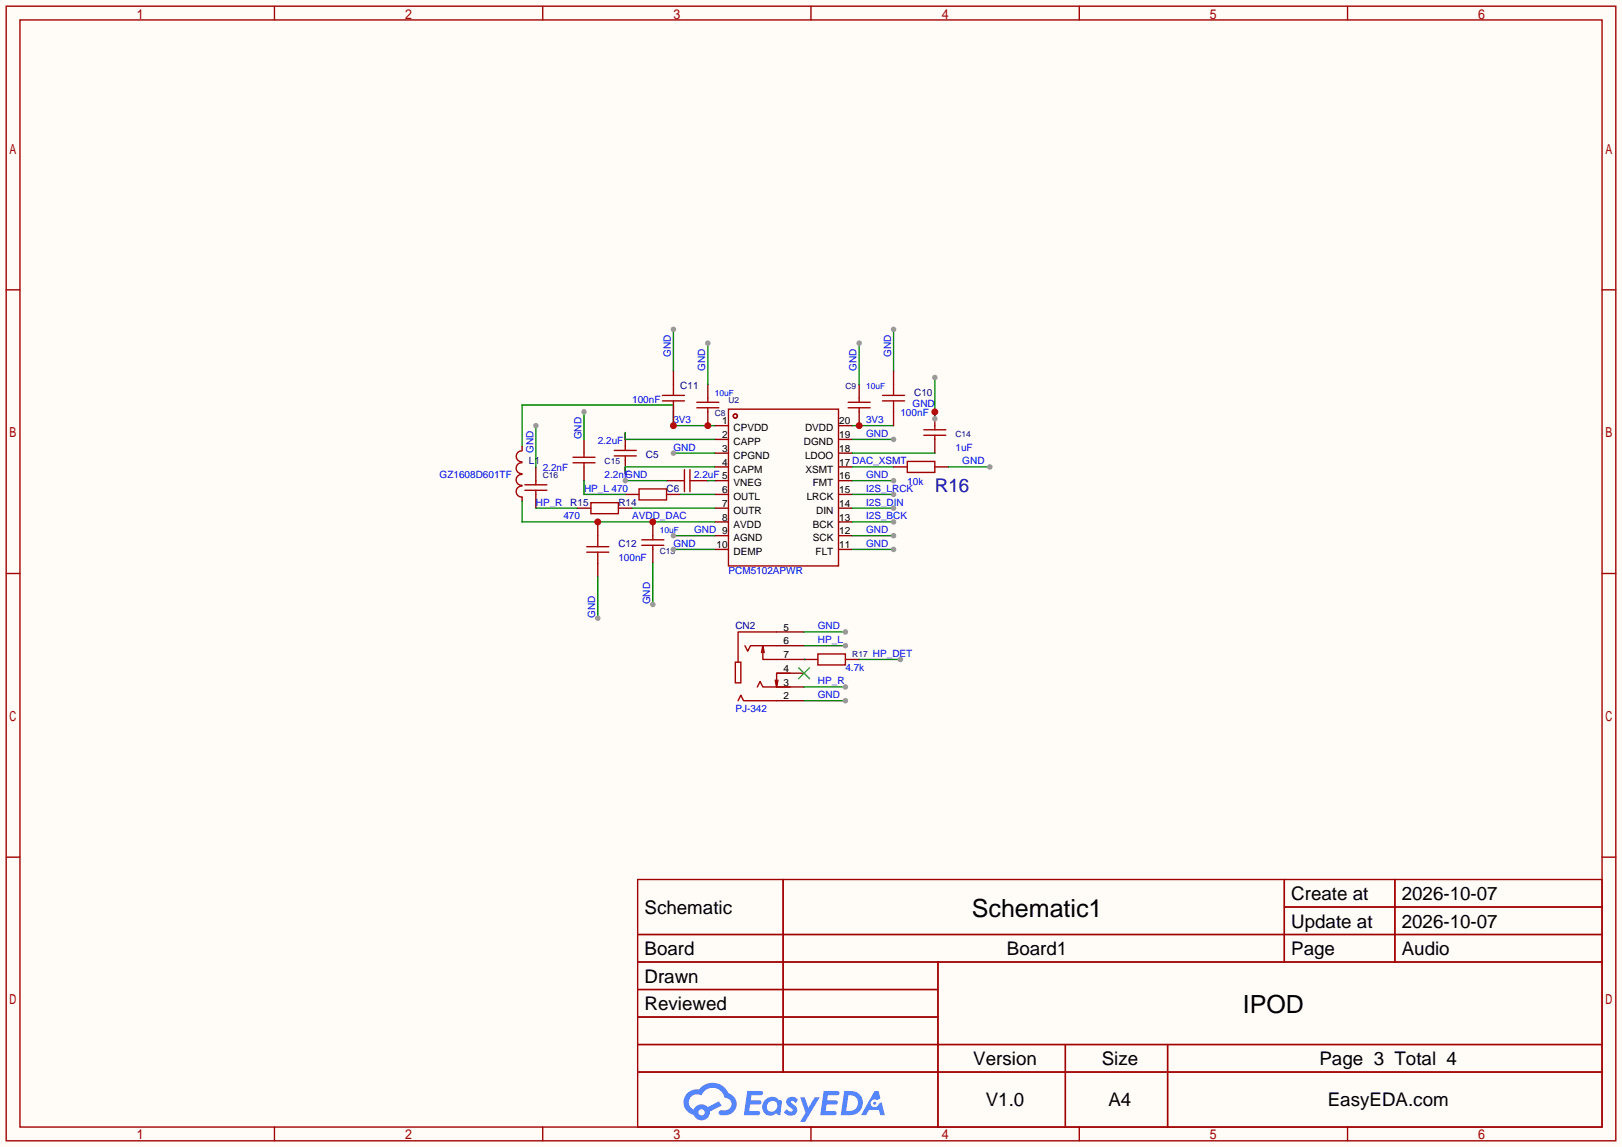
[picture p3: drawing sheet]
<svg xmlns="http://www.w3.org/2000/svg" width="299mm" height="212mm" viewBox="0 0 299 212" stroke-linecap="round" stroke-linejoin="round" font-family="sans-serif">
<path d="M0 0h299.5v211.8h-299.5z" fill="#fffcf7"/>
<g fill="none" stroke="#a10000" stroke-width=".25">
<path d="M1.1 1.1h297.2v209.6h-297.2zM3.7 3.7h292.1v204.5h-292.1zM50.7 1.1v2.6M100.2 1.1v2.6M149.7 1.1v2.6M199.3 1.1v2.6M248.8 1.1v2.6M1.1 53.5h2.6M295.8 53.5h2.5M1.1 105.9h2.6M295.8 105.9h2.5M1.1 158.3h2.6"/>
<path d="M295.8 158.3h2.5M117.7 162.4h178.1v45.8h-178.1zM117.7 172.6h178.1M117.7 177.7h178.1M144.6 162.4v35.6M173.2 177.7v30.5M237.1 162.4v15.3M237.1 167.5h58.7M257.5 162.4v15.3M117.7 182.8h55.5M117.7 192.9h178.1M117.7 187.8h55.5"/>
<path d="M117.7 198h178.1M196.7 192.9v15.3M215.6 192.9v15.3M50.7 208.2v2.5M100.2 208.2v2.5M149.7 208.2v2.5M199.3 208.2v2.5M248.8 208.2v2.5"/>
</g>
<g fill="#5487ff">
<path d="M145.5 202.8a1.3 1.3 0 0 1 1.8 .3l-.4 .6a.54 .54 0 0 0-.9-.2l.1 .2a1.58 1.58 0 0 1 1.1 1.6 1.43 1.43 0 0 1-2.5 .1l.5-.6a.64 .64 0 0 0 .5 .5 .64 .64 0 0 0 .7-.3l-.2-.2a1.6 1.6 0 0 1-1-1.6z"/>
<path d="M147.7 202.7h.9l.7 1.9 1.1-1.9h.9l-2.7 4.5h-.9l1-1.7z"/>
<path d="M138 201.5h1.6a1.31 1.31 0 0 1 1.2 .2 .4 .4 0 0 1-.3 .6h-1.8l-.1 .9h1.6a.4 .4 0 0 1 .4 .4 .4 .4 0 0 1-.4 .4h-1.7l-.2 1.2h.8a1.23 1.23 0 0 1 1.2 .2 .39 .39 0 0 1-.3 .6h-2.7z"/>
<path d="M152.1 201.5h1.6a1.32 1.32 0 0 1 1.3 .2 .39 .39 0 0 1-.4 .6h-1.7l-.2 .9h1.7a.4 .4 0 0 1 .3 .4 .4 .4 0 0 1-.4 .4h-1.7l-.2 1.2h.8a1.23 1.23 0 0 1 1.2 .2 .39 .39 0 0 1-.3 .6h-2.7z"/>
<path d="M161.5 201.5h.7l.4 1.3-.7 .4a.75 .75 0 0 0-1.1 .3 .75 .75 0 0 0 .5 1 .75 .75 0 0 0 .9-.6l.6-.3 .6 2.4h-.9l-.2-1h-1.9l-.5 1h-.9z"/>
<path d="M155.9 201.5l-.7 4.5h1.5a2.27 2.27 0 0 0 2.6-2.3 2.27 2.27 0 0 0-2.7-2.2zM156.6 202.3a1.5 1.5 0 0 1 1.8 1.5 1.5 1.5 0 0 1-1.9 1.4h-.3z"/>
<path d="M141.3 203.1a1.62 1.62 0 0 0-.4 2.1 1.62 1.62 0 0 0 2 .7l.4-.3 .3 .3 .5 .1 .3-2.5-.2-.3h-.4a1.58 1.58 0 0 0-2.5-.1zM141.9 203.6a.99 .99 0 0 1 1.6 .3 .99 .99 0 0 1-.9 1.4 .94 .94 0 0 1-1-.5 .94 .94 0 0 1 .3-1.2z"/>
<path d="M126.9 201.9a2.37 2.37 0 0 0 1.2 4 1.54 1.54 0 0 0 1.7 1 1.54 1.54 0 0 0 1.3-1.6l2.1-1.1-.5-.8-2 1.1a1.57 1.57 0 0 0-2.6 .4 1.5 1.5 0 0 1-.8-2.1 1.5 1.5 0 0 1 2.2-.5 2.23 2.23 0 0 1 2.3-1.4 2.23 2.23 0 0 1 2 1.8 1.16 1.16 0 0 1 1.2 1.1 1.16 1.16 0 0 1-1 1.3h-.7a.47 .47 0 0 0-.6 .3 .47 .47 0 0 0 .4 .6 2.23 2.23 0 0 0 2.3-.7 2.23 2.23 0 0 0 .4-2.3 2.16 2.16 0 0 0-1.3-1.1 3.2 3.2 0 0 0-5.4-.7l-1.2 .1zM129 205.4a.58 .58 0 0 1 1.1 0 .58 .58 0 0 1-1.1 0z"/>
<circle cx="161.5" cy="203.8" r=".28"/>
</g>
<g fill="none" stroke="#a10000" stroke-width=".25">
<path d="M134.5 75.6h20.3v28.9h-20.3z"/>
<circle cx="135.8" cy="76.8" r=".38"/>
</g>
<g fill="none" stroke="#870000" stroke-width=".25">
<path d="M132 78.6h2.5M154.8 78.6h2.6M132 81.2h2.5M132 83.7h2.5M132 86.2h2.5M132 88.8h2.5M132 91.3h2.5M132 93.9h2.5M132 96.4h2.5M132 98.9h2.5M154.8 81.2h2.6M154.8 83.7h2.6"/>
<path d="M154.8 86.2h2.6M154.8 88.8h2.6M154.8 91.3h2.6M154.8 93.9h2.6M154.8 96.4h2.6M154.8 98.9h2.6M132 101.5h2.5M154.8 101.5h2.6"/>
</g>
<path d="M132 78.6h-7.7v-3.8h-27.9v7.6M124.3 83.7h7.7" fill="none" stroke="#008700" stroke-width=".25"/>
<circle cx="124.3" cy="83.7" r=".51" fill="#999"/>
<path d="M113.4 84.2h4.1M113.4 83.2h4.1M115.4 82.4v.8M115.4 84.2v.8M125.6 88.8h.8M126.4 86.7v4.1M127.4 86.7v4.1M127.4 88.8h.7" fill="none" stroke="#a10000" stroke-width=".25"/>
<path d="M115.4 79.9v2.5M115.4 85v2.5M123.1 88.8h2.5M128.1 88.8h2.6" fill="none" stroke="#870000" stroke-width=".25"/>
<path d="M115.4 79.9v1.3h16.6M115.4 88.8h7.7M130.7 88.8h1.3M132 86.2h-16.6v1.3" fill="none" stroke="#008700" stroke-width=".25"/>
<circle cx="115.4" cy="88.8" r=".51" fill="#999"/>
<path d="M128.7 75.3h4M128.7 74.3h4" fill="none" stroke="#a10000" stroke-width=".25"/>
<path d="M130.7 76.1v2.5" fill="none" stroke="#870000" stroke-width=".25"/>
<circle cx="130.7" cy="78.6" r=".63" fill="#c00"/>
<path d="M130.7 71v2.5M158.6 71v2.5M158.6 76.1v2.5M120.5 96.4v2.5M120.5 101.5v2.5" fill="none" stroke="#870000" stroke-width=".25"/>
<path d="M130.7 73.5v.8M130.7 75.3v.8M156.6 75.3h4.1M156.6 74.3h4.1M158.6 73.5v.8M158.6 75.3v.8M118.5 99.7h4.1M120.5 98.9v.8M118.5 100.7h4.1M120.5 100.7v.8" fill="none" stroke="#a10000" stroke-width=".25"/>
<path d="M157.4 78.6h7.6" fill="none" stroke="#008700" stroke-width=".25"/>
<circle cx="158.6" cy="78.6" r=".63" fill="#c00"/>
<path d="M130.7 63.4v7.6" fill="none" stroke="#008700" stroke-width=".25"/>
<circle cx="130.7" cy="63.4" r=".51" fill="#999"/>
<path d="M158.6 63.4v7.6" fill="none" stroke="#008700" stroke-width=".25"/>
<circle cx="158.6" cy="63.4" r=".51" fill="#999"/>
<path d="M122.3 73h4.1M124.3 71v2M124.3 74v2.1" fill="none" stroke="#a10000" stroke-width=".25"/>
<path d="M124.3 68.5v2.5M124.3 76.1v2.5" fill="none" stroke="#870000" stroke-width=".25"/>
<circle cx="124.3" cy="78.6" r=".63" fill="#c00"/>
<path d="M122.3 74h4.1M162.9 74h4.1M162.9 73h4.1M165 71v2M165 74v2.1M110.4 98.9v2.1M108.3 101h4.1M108.3 102h4.1M110.4 102v2" fill="none" stroke="#a10000" stroke-width=".25"/>
<path d="M165 68.5v2.5M165 76.1v2.5M110.4 96.4v2.5M110.4 104v2.6" fill="none" stroke="#870000" stroke-width=".25"/>
<path d="M165 60.8v7.7" fill="none" stroke="#008700" stroke-width=".25"/>
<circle cx="165" cy="60.8" r=".51" fill="#999"/>
<path d="M124.3 60.8v7.7" fill="none" stroke="#008700" stroke-width=".25"/>
<circle cx="124.3" cy="60.8" r=".51" fill="#999"/>
<path d="M96.4 82.4v.8M96.4 91.8v.8" fill="none" stroke="#870000" stroke-width=".25"/>
<path d="M96.4 87.6a1.01 1.01 0 0 0-1.1 1 1.01 1.01 0 0 0 1.1 1M96.4 85.5a1.01 1.01 0 0 0-1.1 1 1.01 1.01 0 0 0 1.1 1M96.4 83.3a1.01 1.01 0 0 0-1.1 1 1.01 1.01 0 0 0 1.1 1M96.4 89.8a1.01 1.01 0 0 0-1.1 1 1.01 1.01 0 0 0 1.1 1" fill="none" stroke="#a10000" stroke-width=".25"/>
<path d="M124.3 98.9h7.7" fill="none" stroke="#008700" stroke-width=".25"/>
<circle cx="124.3" cy="98.9" r=".51" fill="#999"/>
<path d="M96.4 92.6v3.8h35.6" fill="none" stroke="#008700" stroke-width=".25"/>
<g fill="#c00">
<circle cx="110.4" cy="96.4" r=".63"/>
<circle cx="120.5" cy="96.4" r=".63"/>
</g>
<path d="M120.5 104v7.6" fill="none" stroke="#008700" stroke-width=".25"/>
<circle cx="120.5" cy="111.6" r=".51" fill="#999"/>
<path d="M110.4 106.6v7.6" fill="none" stroke="#008700" stroke-width=".25"/>
<circle cx="110.4" cy="114.2" r=".51" fill="#999"/>
<path d="M157.4 81.2h7.6" fill="none" stroke="#008700" stroke-width=".25"/>
<circle cx="165" cy="81.2" r=".51" fill="#999"/>
<path d="M170.6 79.4h4M172.6 78.6v.8M170.6 80.4h4M172.6 80.4v.8" fill="none" stroke="#a10000" stroke-width=".25"/>
<path d="M172.6 76.1v2.5M172.6 81.2v2.5" fill="none" stroke="#870000" stroke-width=".25"/>
<path d="M172.6 69.7v7.6M157.4 83.7h15.2" fill="none" stroke="#008700" stroke-width=".25"/>
<circle cx="172.6" cy="76.1" r=".63" fill="#c00"/>
<g fill="#999">
<circle cx="172.6" cy="77.3" r=".51"/>
<circle cx="172.6" cy="69.7" r=".51"/>
</g>
<path d="M157.4 96.4h7.6" fill="none" stroke="#008700" stroke-width=".25"/>
<circle cx="165" cy="96.4" r=".51" fill="#999"/>
<path d="M157.4 93.9h7.6" fill="none" stroke="#008700" stroke-width=".25"/>
<circle cx="165" cy="93.9" r=".51" fill="#999"/>
<path d="M157.4 91.3h7.6" fill="none" stroke="#008700" stroke-width=".25"/>
<circle cx="165" cy="91.3" r=".51" fill="#999"/>
<path d="M157.4 88.8h7.6" fill="none" stroke="#008700" stroke-width=".25"/>
<circle cx="165" cy="88.8" r=".51" fill="#999"/>
<path d="M157.4 86.2h7.6M157.4 98.9h7.6" fill="none" stroke="#008700" stroke-width=".25"/>
<circle cx="165" cy="98.9" r=".51" fill="#999"/>
<path d="M157.4 101.5h7.6" fill="none" stroke="#008700" stroke-width=".25"/>
<circle cx="165" cy="101.5" r=".51" fill="#999"/>
<path d="M124.3 101.5h7.7" fill="none" stroke="#008700" stroke-width=".25"/>
<circle cx="124.3" cy="101.5" r=".51" fill="#999"/>
<path d="M96.9 90.6h4.1M96.9 89.5h4.1M98.9 88.8v.7M98.9 90.6v.7M105.8 85.5h4.1M105.8 84.5h4.1M107.8 83.7v.8M107.8 85.5v.7" fill="none" stroke="#a10000" stroke-width=".25"/>
<path d="M98.9 86.2v2.6M98.9 91.3v2.6M107.8 81.2v2.5M107.8 86.2v2.6" fill="none" stroke="#870000" stroke-width=".25"/>
<path d="M107.8 76.1v5.1" fill="none" stroke="#008700" stroke-width=".25"/>
<circle cx="107.8" cy="76.1" r=".51" fill="#999"/>
<path d="M106.6 93.9h2.5M114.2 93.9h2.5M115.4 91.3h2.6M123.1 91.3h2.5" fill="none" stroke="#870000" stroke-width=".25"/>
<path d="M109.1 92.8h5.1v2.1h-5.1zM118 90.3h5.1v2h-5.1z" fill="none" stroke="#a10000" stroke-width=".25"/>
<path d="M98.9 78.6v7.6M98.9 93.9h7.7M107.8 88.8v2.5h7.6" fill="none" stroke="#008700" stroke-width=".25"/>
<circle cx="98.9" cy="78.6" r=".51" fill="#999"/>
<path d="M116.7 93.9h15.3M125.6 91.3h6.4M175.1 86.2h7.7" fill="none" stroke="#008700" stroke-width=".25"/>
<path d="M165 86.2h2.5M172.6 86.2h2.5" fill="none" stroke="#870000" stroke-width=".25"/>
<path d="M167.5 85.2h5.1v2h-5.1z" fill="none" stroke="#a10000" stroke-width=".25"/>
<circle cx="182.8" cy="86.2" r=".51" fill="#999"/>
<path d="M143.4 119.3h5.1M143.4 116.7h5.1M143.4 126.9h5.1M143.4 124.3h5.1M143.4 121.8h5.1M143.4 129.4h5.1" fill="none" stroke="#870000" stroke-width=".25"/>
<path d="M137.5 119.3l.5 1 .6-1h4.8M140.8 119.3l-.2 1.2M143.4 116.7h-7.1v5.6M135.8 122.3h1v3.8h-1zM136.3 129.4l.5-1 .5 1h6.1M139.8 126.9l.5-1 .5 1h5.1M141.1 120.5l-.3-1.2v2.5h2.6M143.6 125.6l-.2 1.3M145.9 124.3h-2.5v2.6l-.3-1.3" fill="none" stroke="#a10000" stroke-width=".25"/>
<path d="M147.4 123.3l2.1 2M149.5 123.3l-2.1 2" fill="none" stroke="#3c3" stroke-width=".25"/>
<path d="M148.5 129.4h7.6" fill="none" stroke="#008700" stroke-width=".25"/>
<circle cx="156.1" cy="129.4" r=".51" fill="#999"/>
<path d="M148.5 126.9h7.6" fill="none" stroke="#008700" stroke-width=".25"/>
<circle cx="156.1" cy="126.9" r=".51" fill="#999"/>
<path d="M148.5 119.3h7.6" fill="none" stroke="#008700" stroke-width=".25"/>
<circle cx="156.1" cy="119.3" r=".51" fill="#999"/>
<path d="M148.5 116.7h7.6" fill="none" stroke="#008700" stroke-width=".25"/>
<circle cx="156.1" cy="116.7" r=".51" fill="#999"/>
<path d="M148.5 121.8h2.5M156.1 121.8h2.5" fill="none" stroke="#870000" stroke-width=".25"/>
<path d="M151 120.8h5.1v2h-5.1z" fill="none" stroke="#a10000" stroke-width=".25"/>
<path d="M148.5 121.8h.1M158.6 121.8h7.6" fill="none" stroke="#008700" stroke-width=".25"/>
<circle cx="166.2" cy="121.8" r=".51" fill="#999"/>
<g font-size="4.6">
<text x="179.4" y="169.4">Schematic1</text>
<text x="229.5" y="187.1">IPOD</text>
</g>
<text font-size="3.5" fill="#000080" x="172.6" y="90.9">R16</text>
<g font-size="3.5">
<text x="238.4" y="166.2">Create at</text>
<text x="258.8" y="166.2">2026-10-07</text>
<text x="119" y="168.8">Schematic</text>
<text x="238.4" y="171.3">Update at</text>
<text x="258.8" y="171.3">2026-10-07</text>
<text x="119" y="176.4">Board</text>
<text x="185.9" y="176.4">Board1</text>
<text x="238.4" y="176.4">Page</text>
<text x="258.8" y="176.4">Audio</text>
<text x="119" y="181.5">Drawn</text>
<text x="119" y="186.6">Reviewed</text>
<text x="179.7" y="196.7">Version</text>
<text x="203.4" y="196.7">Size</text>
<text x="243.6" y="196.7">Page 3 Total 4</text>
<text x="182" y="204.3">V1.0</text>
<text x="204.7" y="204.3">A4</text>
<text x="245.1" y="204.3">EasyEDA.com</text>
</g>
<g font-size="1.8" fill="#00f">
<text x="123.9" y="65.9" transform="rotate(-90 123.9 65.9)">GND</text>
<text x="164.5" y="65.9" transform="rotate(-90 164.5 65.9)">GND</text>
<text x="130.2" y="68.5" transform="rotate(-90 130.2 68.5)">GND</text>
<text x="158.2" y="68.5" transform="rotate(-90 158.2 68.5)">GND</text>
<text x="116.7" y="74.3">100nF</text>
<text x="166.2" y="76.9">100nF</text>
<text x="168.5" y="75.1">GND</text>
<text x="98.5" y="83.7" transform="rotate(-90 98.5 83.7)">GND</text>
<text x="107.4" y="81.2" transform="rotate(-90 107.4 81.2)">GND</text>
<text x="110.4" y="82">2.2uF</text>
<text x="124.3" y="78.2">3V3</text>
<text x="124.3" y="83.2">GND</text>
<text x="159.9" y="78.2">3V3</text>
<text x="159.9" y="80.7">GND</text>
<text x="176.4" y="83.2">1uF</text>
<text x="81.2" y="88.3">GZ1608D601TF</text>
<text x="100.2" y="87">2.2nF</text>
<text x="111.6" y="88.3">2.2nF</text>
<text x="115.4" y="88.3">GND</text>
<text x="128.1" y="88.3">2.2uF 5</text>
<text x="159.9" y="88.3">GND</text>
<text x="167.5" y="89.6">10k</text>
<text x="177.7" y="85.8">GND</text>
<text x="98.9" y="93.4">HP_R</text>
<text x="104" y="95.9">470</text>
<text x="107.8" y="90.9">HP_L 470</text>
<text x="116.7" y="95.9">AVDD_DAC</text>
<text x="159.9" y="95.9">I2S_BCK</text>
<text x="159.9" y="93.4">I2S_DIN</text>
<text x="159.9" y="90.9">I2S_LRCK</text>
<text x="124.3" y="101">GND</text>
<text x="128.1" y="98.5">GND 9</text>
<text x="159.9" y="98.5">GND</text>
<text x="159.9" y="101">GND</text>
<text x="114.2" y="103.6">100nF</text>
<text x="134.5" y="106.1">PCM5102APWR</text>
<text x="120.1" y="111.6" transform="rotate(-90 120.1 111.6)">GND</text>
<text x="109.9" y="114.2" transform="rotate(-90 109.9 114.2)">GND</text>
<text x="151" y="118.8">HP_L</text>
<text x="151" y="116.3">GND</text>
<text x="156.1" y="123.9">4.7k</text>
<text x="161.2" y="121.3">HP_DET</text>
<text x="135.8" y="131.5">PJ-342</text>
<text x="151" y="129">GND</text>
<text x="151" y="126.4">HP_R</text>
</g>
<g font-size="1.8" fill="#000080">
<text x="125.6" y="71.8">C11</text>
<text x="168.8" y="73.1">C10</text>
<text x="97.7" y="85.8">L1</text>
<text x="119.3" y="84.5">C5</text>
<text x="105.3" y="93.4">R15</text>
<text x="114.2" y="93.4">R14</text>
<text x="123.1" y="90.9">C6</text>
<text x="114.2" y="101">C12</text>
<text x="135.8" y="116.3">CN2</text>
</g>
<g font-size="1.8">
<text x="133.3" y="78.4">1</text>
<text x="133.3" y="80.9">2</text>
<text x="133.3" y="83.5">3</text>
<text x="135.4" y="79.7">CPVDD</text>
<text x="135.4" y="82.2">CAPP</text>
<text x="148.4" y="82.2">DGND</text>
<text x="148.6" y="79.7">DVDD</text>
<text x="154.9" y="83.5">18</text>
<text x="154.9" y="80.9">19</text>
<text x="154.9" y="78.4">20</text>
<text x="133.3" y="86">4</text>
<text x="135.4" y="84.7">CPGND</text>
<text x="135.4" y="87.3">CAPM</text>
<text x="135.4" y="89.8">VNEG</text>
<text x="148.6" y="84.7">LDOO</text>
<text x="148.7" y="87.3">XSMT</text>
<text x="150.1" y="89.8">FMT</text>
<text x="154.9" y="88.5">16</text>
<text x="154.9" y="86">17 DAC_XSMT</text>
<text x="133.3" y="91.1">6</text>
<text x="133.3" y="93.6">7</text>
<text x="135.4" y="92.4">OUTL</text>
<text x="135.4" y="94.9">OUTR</text>
<text x="148.9" y="92.4">LRCK</text>
<text x="150.7" y="94.9">DIN</text>
<text x="154.9" y="93.6">14</text>
<text x="154.9" y="91.1">15</text>
<text x="132.3" y="101.2">10</text>
<text x="133.3" y="96.2">8</text>
<text x="135.4" y="97.4">AVDD</text>
<text x="135.4" y="100">AGND</text>
<text x="150.1" y="100">SCK</text>
<text x="150.1" y="97.4">BCK</text>
<text x="154.9" y="101.2">11</text>
<text x="154.9" y="98.7">12</text>
<text x="154.9" y="96.2">13</text>
<text x="135.4" y="102.5">DEMP</text>
<text x="150.6" y="102.5">FLT</text>
<text x="144.7" y="119">6</text>
<text x="144.7" y="116.5">5</text>
<text x="144.7" y="124.1">4</text>
<text x="144.7" y="121.6">7</text>
<text x="144.7" y="126.6">3</text>
<text x="144.7" y="129.2">2</text>
</g>
<g font-size="1.6" fill="#000080">
<text x="156.1" y="71.8">C9</text>
<text x="132" y="76.9">C8</text>
<text x="134.5" y="74.3">U2</text>
<text x="176.4" y="80.7">C14</text>
<text x="100.2" y="88.3">C16</text>
<text x="111.6" y="85.8">C15</text>
<text x="121.8" y="102.3">C13</text>
<text x="157.4" y="121.3">R17</text>
</g>
<g font-size="1.6" fill="#00f">
<text x="159.9" y="71.8">10uF</text>
<text x="132" y="73.1">10uF</text>
<text x="121.8" y="98.5">10uF</text>
</g>
</svg>
